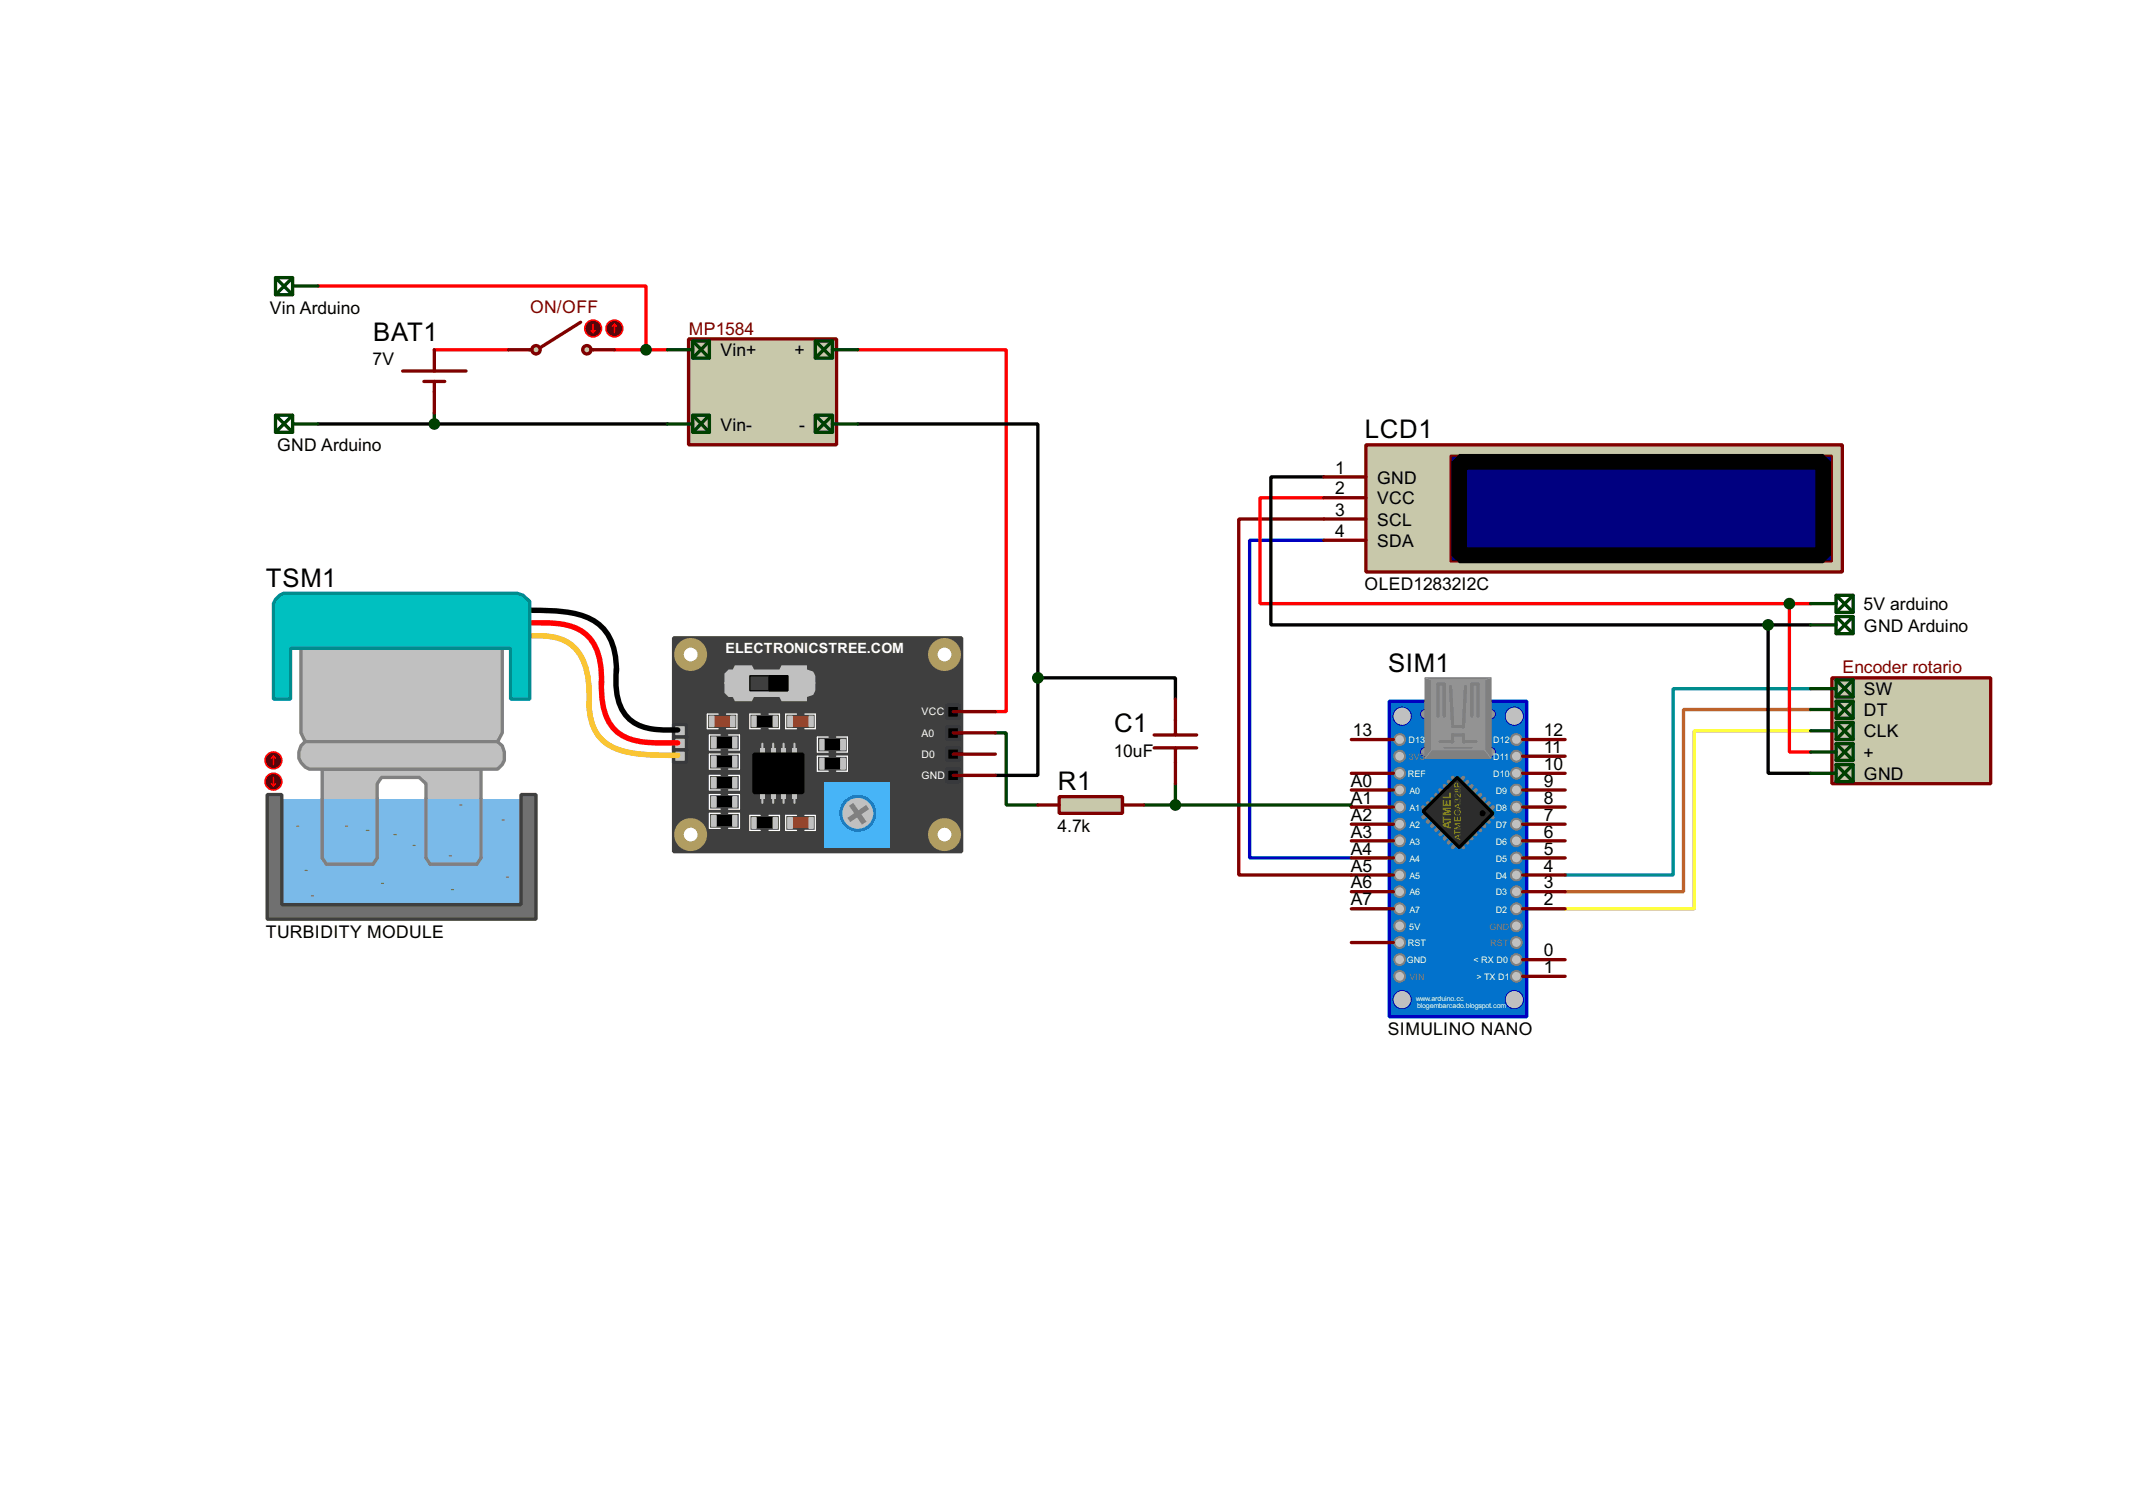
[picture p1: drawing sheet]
<svg xmlns="http://www.w3.org/2000/svg" width="256mm" height="180mm" viewBox="0 0 256 180" stroke-linecap="round" stroke-linejoin="round" font-family="sans-serif">
<path d="M158.8 62.3h-10.2v42.7h13.5" fill="none" stroke="#800000" stroke-width=".4"/>
<path d="M158.8 64.8h-8.9v38.1h12.2" fill="none" stroke="#0000c0" stroke-width=".4"/>
<path d="M217.2 82.6h-16.5v22.4h-12.9" fill="none" stroke="#008080" stroke-width=".4"/>
<path d="M217.2 85.1h-15.2v21.9h-14.2" fill="none" stroke="#c06000" stroke-width=".4"/>
<path d="M217.2 87.7h-13.9v21.3h-15.5" fill="none" stroke="#ff0" stroke-width=".4"/>
<path d="M38.2 34.3h39.3v7.7M52.1 42h8.9M73.7 42h6.4M102.9 42h17.8v43.4h-1.3M158.8 59.7h-7.6v12.7h63.5M214.7 72.4v17.8h2.5M214.7 72.4h2.5" fill="none" stroke="#f00" stroke-width=".4"/>
<path d="M38.2 50.9h41.9M102.9 50.9h21.6v30.4M158.8 57.2h-6.3v17.8h59.6M212.1 75v17.8h5.1M212.1 75h5.1M124.5 81.3v11.7h-5.1M124.5 81.3h16.5v2.6" fill="none" stroke="#000" stroke-width=".4"/>
<path d="M52.1 49.6v1.3M119.4 87.9h1.3v8.7h3.8M137.2 96.6h3.8M141 96.6h21.1v.2M141 94v2.6" fill="none" stroke="#004000" stroke-width=".4"/>
<path d="M80.8 76.5h34.6v25.7h-34.6z" fill="#3f3f3f" stroke="#3f3f3f" stroke-width=".4"/>
<path d="M91.5 89.2v.8M91.5 95.6v.7M92.8 89.2v.8M92.8 95.6v.7M94 89.2v.8M94 95.6v.7M95.3 89.2v.8M95.3 95.6v.7" fill="none" stroke="#c0c0c0" stroke-width=".25"/>
<path d="M95.1 89.7h.5v.8h-.5z" fill="#c0c0c0"/>
<path d="M98.9 93.8h7.8v7.9h-7.8z" fill="#47b4f7"/>
<circle cx="102.9" cy="97.6" r="2.05" fill="#c0c0c0"/>
<path d="M101.9 96.7l.5-.4 1.6 2.3-.6 .3z" fill-rule="evenodd" fill="#808080"/>
<circle cx="102.9" cy="97.6" r="2.05" fill="none" stroke="#2584d9" stroke-width=".4"/>
<g fill="#c0c0c0">
<path d="M93.8 89.7h.5v.8h-.5z"/>
<path d="M92.5 89.7h.5v.8h-.5z"/>
<path d="M91.2 89.7h.5v.8h-.5z"/>
<path d="M91.2 95.1h.5v.7h-.5z"/>
<path d="M92.5 95.1h.5v.7h-.5z"/>
<path d="M93.8 95.1h.5v.7h-.5z"/>
<path d="M95.1 95.1h.5v.7h-.5z"/>
</g>
<path d="M90.5 90.5h5.8v4.6h-5.8z" fill="#000" stroke="#000" stroke-width=".4"/>
<path d="M85.9 97.8h2v1.3h-2z" fill="#000"/>
<path d="M86.4 97.6h-1.3v1.8h1.3M87.4 97.6h1.3v1.8h-1.3" fill="none" stroke="#fff" stroke-width=".15"/>
<g fill="#c0c0c0" stroke="#c0c0c0" stroke-width=".15">
<path d="M85.4 97.8h.5v1.3h-.5z"/>
<path d="M87.9 97.8h.5v1.3h-.5z"/>
</g>
<path d="M101.7 98.1l2.2-1.5 .4 .5-2.3 1.5z" fill-rule="evenodd" fill="#808080"/>
<path d="M85.7 85.9h2v1.3h-2z" fill="#804000"/>
<g fill="none" stroke="#fff" stroke-width=".15">
<path d="M86.2 85.7h-1.3v1.7h1.3M86.4 88.2h-1.3v1.8h1.3M86.4 90.5h-1.3v1.8h1.3M86.4 93h-1.3v1.8h1.3M86.4 95.3h-1.3v1.8h1.3M87.2 85.7h1.2v1.7h-1.2M87.4 95.3h1.3v1.8h-1.3M87.4 88.2h1.3v1.8h-1.3M87.4 90.5h1.3v1.8h-1.3M87.4 93h1.3v1.8h-1.3M91.2 85.7h-1.2v1.7h1.2M91.2 97.8h-1.2v1.8h1.2"/>
<path d="M92.3 85.7h1.2v1.7h-1.2M92.3 97.8h1.2v1.8h-1.2M99.4 88.4h-1.3v1.8h1.3M99.4 90.7h-1.3v1.8h1.3M100.4 88.4h1.3v1.8h-1.3M100.4 90.7h1.3v1.8h-1.3"/>
</g>
<g fill="#c0c0c0" stroke="#c0c0c0" stroke-width=".15">
<path d="M85.1 85.9h.6v1.3h-.6z"/>
<path d="M87.7 85.9h.5v1.3h-.5z"/>
<path d="M85.4 95.6h.5v1.2h-.5z"/>
<path d="M87.9 95.6h.5v1.2h-.5z"/>
<path d="M85.4 93.3h.5v1.2h-.5z"/>
<path d="M87.9 93.3h.5v1.2h-.5z"/>
<path d="M85.4 90.7h.5v1.3h-.5z"/>
<path d="M87.9 90.7h.5v1.3h-.5z"/>
<path d="M85.4 88.4h.5v1.3h-.5z"/>
<path d="M87.9 88.4h.5v1.3h-.5z"/>
<path d="M98.4 88.7h.5v1.3h-.5z"/>
<path d="M100.9 88.7h.5v1.3h-.5z"/>
<path d="M98.4 91h.5v1.3h-.5z"/>
<path d="M100.9 91h.5v1.3h-.5z"/>
<path d="M90.2 98.1h.5v1.3h-.5z"/>
<path d="M92.8 98.1h.5v1.3h-.5z"/>
<path d="M90.2 85.9h.5v1.3h-.5z"/>
<path d="M92.8 85.9h.5v1.3h-.5z"/>
</g>
<path d="M85.9 95.6h2v1.2h-2zM85.9 93.3h2v1.2h-2zM85.9 90.7h2v1.3h-2zM85.9 88.4h2v1.3h-2zM90.7 98.1h2.1v1.3h-2.1zM90.7 85.9h2.1v1.3h-2.1zM98.9 88.7h2v1.3h-2zM98.9 91h2v1.3h-2z" fill="#000"/>
<path d="M95.1 85.9h2v1.3h-2z" fill="#804000"/>
<path d="M95.6 85.7h-1.3v1.7h1.3M96.6 85.7h1.2v1.7h-1.2" fill="none" stroke="#fff" stroke-width=".15"/>
<g fill="#c0c0c0" stroke="#c0c0c0" stroke-width=".15">
<path d="M94.5 85.9h.6v1.3h-.6z"/>
<path d="M97.1 85.9h.5v1.3h-.5z"/>
</g>
<path d="M95.1 98.1h2v1.3h-2z" fill="#804000"/>
<path d="M95.6 97.8h-1.3v1.8h1.3M96.6 97.8h1.2v1.8h-1.2" fill="none" stroke="#fff" stroke-width=".15"/>
<g fill="#c0c0c0" stroke="#c0c0c0" stroke-width=".15">
<path d="M94.5 98.1h.6v1.3h-.6z"/>
<path d="M97.1 98.1h.5v1.3h-.5z"/>
</g>
<circle cx="82.8" cy="78.5" r="1.4" fill="#fff" stroke="#b19d61" stroke-width="1.2"/>
<g fill="#c0c0c0">
<path d="M87.4 80.3h.5l.3-.5h2l.3 .5h3l.3-.5h3v.5l.8 .3 .2 .5v1h-10.9v-1.3z" fill-rule="evenodd"/>
<path d="M86.9 81.8h10.9v1.1l-.2 .5-.8 .2v.5h-3l-.3-.5h-3l-.3 .5h-2l-.3-.5h-.5l-.5-.5z" fill-rule="evenodd"/>
</g>
<path d="M90 81.1h4.5v1.8h-4.5z" fill="#3f3f3f" stroke="#000" stroke-width=".15"/>
<path d="M92.3 81.1h2.2v1.8h-2.2z" fill="#000" stroke="#000" stroke-width=".15"/>
<circle cx="82.8" cy="100.1" r="1.4" fill="#fff" stroke="#b19d61" stroke-width="1.2"/>
<path d="M63.8 73.2a17.6 17.6 0 0 1 6.7 .9 5.6 5.6 0 0 1 3.4 5l.1 1.5" fill="none" stroke="#000" stroke-width=".65"/>
<path d="M63.8 74.7h.9a9.5 9.5 0 0 1 5.1 1 5 5 0 0 1 2.1 3.3l.2 1.4 .1 1.7" fill="none" stroke="#f00" stroke-width=".65"/>
<path d="M63.8 76.3l.6-.1a6.4 6.4 0 0 1 4.2 1.2 5.9 5.9 0 0 1 1.9 3.8l.2 1.5v1.9" fill="none" stroke="#ffc514" stroke-width=".65"/>
<g fill="#c0c0c0" stroke="#808080" stroke-width=".4">
<path d="M38.7 92.3h19v10.6l-.5 .8h-5.6l-.5-.8v-8.9l-.8-.7h-4.5l-.5 .7v8.9l-.5 .8h-5.6l-.5-.8z" fill-rule="evenodd"/>
<path d="M36.1 77.8h24.2v10.1l-.6 1.1h-23.1l-.5-1.1z" fill-rule="evenodd"/>
</g>
<path d="M33.1 71.9l.5-.5 .5-.2h27.9l.8 .2 .8 .8v11.7h-2.3v-6.1h-26.4v6.1h-2.1v-11.5z" fill-rule="evenodd" fill="#00c0c0" stroke="#008c8c" stroke-width=".4"/>
<path d="M36.6 89h23.1l.6 .5 .2 .7v1l-.2 .5-.6 .6h-22.6a1.85 1.85 0 0 1-1.3-1.5 1.85 1.85 0 0 1 .8-1.8z" fill-rule="evenodd" fill="#c0c0c0" stroke="#808080" stroke-width=".4"/>
<path d="M33.8 95.8h28.7v12.7h-28.7z" fill="#7abae9"/>
<path d="M38.7 95.8v7.1l.5 .8h5.6l.5-.8v-7.1M51.1 95.8v7.1l.5 .8h5.6l.5-.8v-7.1" fill="none" stroke="#808080" stroke-width=".4"/>
<path d="M32.1 95.3h1.7v13.2h28.7v-13.2h1.8v15h-32.2z" fill-rule="evenodd" fill="#707070" stroke="#3f3f3f" stroke-width=".4"/>
<g fill="#c0c0c0" stroke="#373737" stroke-width=".4">
<path d="M80.8 86.9h1.6v1.5h-1.6z"/>
<path d="M80.8 88.4h1.6v1.6h-1.6z"/>
<path d="M80.8 90h1.6v1.5h-1.6z"/>
</g>
<path d="M74 80.2a8.2 8.2 0 0 0 .8 5.2 5.2 5.2 0 0 0 4.3 2.1l2.2 .1" fill="none" stroke="#000" stroke-width=".65"/>
<path d="M72.2 81.8a8.5 8.5 0 0 0 1 5.1 5.1 5.1 0 0 0 4.1 2.1l4 .1" fill="none" stroke="#f00" stroke-width=".65"/>
<path d="M70.7 84.5a5.8 5.8 0 0 0 2 4.6 8.6 8.6 0 0 0 4.8 1.4l3.8 .1" fill="none" stroke="#ffc514" stroke-width=".65"/>
<g fill="#fff" stroke="#b19d61" stroke-width="1.2">
<circle cx="113.3" cy="100.1" r="1.4"/>
<circle cx="113.3" cy="78.5" r="1.4"/>
</g>
<path d="M113.6 89.7h1.5v1.5h-1.5zM113.6 92.3h1.5v1.5h-1.5zM113.6 87.2h1.5v1.5h-1.5zM113.6 84.6h1.5v1.6h-1.5z" fill="#000" stroke="#373737" stroke-width=".4"/>
<g fill="none" stroke="#808040" stroke-width=".15">
<path d="M35.6 99.1h.3M41.5 99.1h.2M44 99.6h.3M55.2 96.6h.2M60.3 98.4h.2M36.6 104.4h.3M37.4 107.5h.2M45.8 106h.2M47.3 100.1h.3M49.6 101.4h.2M53.9 102.7h.3M54.2 106.7h.2"/>
<path d="M60.8 105.2h.2"/>
</g>
<path d="M114.4 90.5h5M114.4 93h5M114.4 87.9h5M114.4 85.4h5" fill="none" stroke="#800000" stroke-width=".4"/>
<circle cx="32.8" cy="91.2" r="1" fill="#400000" stroke="#f00" stroke-width=".2"/>
<path d="M32.8 90.7l-.2 .3M32.8 90.7l.3 .3M32.8 90.7v1" fill="none" stroke="#f00" stroke-width=".2"/>
<circle cx="32.8" cy="93.8" r="1" fill="#400000" stroke="#f00" stroke-width=".2"/>
<path d="M32.6 94l.2 .3M32.8 93.3v1M33.1 94l-.3 .3" fill="none" stroke="#f00" stroke-width=".2"/>
<path d="M166.7 84.1h16.5v37.9h-16.5z" fill-rule="evenodd" fill="#0272cc" stroke="#0000c0" stroke-width=".4"/>
<circle cx="168.2" cy="85.9" r="1.1" fill="#c0c0c0" stroke="#0000c0" stroke-width=".12"/>
<g fill="#939393" stroke="#0000c0" stroke-width=".12">
<circle cx="178.8" cy="85.7" r=".55"/>
<circle cx="170.9" cy="85.7" r=".55"/>
</g>
<circle cx="181.6" cy="85.9" r="1.1" fill="#c0c0c0" stroke="#0000c0" stroke-width=".12"/>
<g fill="#939393" stroke="#0000c0" stroke-width=".12">
<circle cx="178.8" cy="90.2" r=".55"/>
<circle cx="170.9" cy="90.2" r=".55"/>
</g>
<path d="M171 81.3h7.9v9.7h-7.9z" fill="#808080" stroke="#808080" stroke-width=".15"/>
<path d="M171.8 81.6h6.3v8.4h-6.3z" fill="#939393" stroke="#939393" stroke-width=".15"/>
<path d="M171 81.3l.8 .3M171.8 90l-.8 1M178.1 90l.8 1M178.9 81.3l-.8 .3" fill="none" stroke="#939393" stroke-width=".12"/>
<path d="M172.5 85.9v-3.8h.8v3.8M172.8 89h1.5v-.8h1.3v.8h1.5M174 82.4l.3 4.5M175.8 82.4l-.2 4.8h-1.3M176.6 85.9v-3.8h.7v3.8" fill="none" stroke="#808080" stroke-width=".4"/>
<path d="M173.3 89.7h3.3" fill="none" stroke="#808080" stroke-width=".2"/>
<g fill="#c0c0c0" stroke="#0000c0" stroke-width=".12">
<circle cx="181.6" cy="119.9" r="1.1"/>
<circle cx="168.2" cy="119.9" r="1.1"/>
</g>
<g fill="none" stroke="#808080" stroke-width=".45">
<path d="M170.7 96.8l.6 .5M171.3 97.6l-.6 .5M171.3 96.3l.5 .5M171.8 98.1l-.5 .5M171.8 95.8l.5 .5M172.3 98.6l-.5 .5M172.3 95.3l.5 .5M172.8 99.1l-.5 .5M172.8 94.8l.5 .5M173.3 99.6l-.5 .5M173.3 94.3l.5 .5M173.8 93.8l.5 .5"/>
<path d="M174.3 93.3l.5 .5M175.6 93.3l-.5 .5M176.1 93.8l-.5 .5M176.6 94.3l-.5 .5M176.6 99.6l.5 .5M177.1 94.8l-.5 .5M177.1 99.1l.5 .5M177.6 95.3l-.5 .5M177.6 98.6l.5 .5M178.1 95.8l-.5 .5M178.1 98.1l.5 .5M178.6 96.3l-.5 .5"/>
<path d="M178.6 97.6l.5 .5M179.1 96.8l-.5 .5M173.8 100.1l-.5 .5M174.3 100.6l-.5 .5M174.8 101.1l-.5 .6M175.1 101.1l.5 .6M175.6 100.6l.5 .5M176.1 100.1l.5 .5"/>
</g>
<path d="M170.7 97.3l4.1-4 4.3 4.3-4 4.1z" fill-rule="evenodd" fill="#2c2c2c" stroke="#000" stroke-width=".4"/>
<circle cx="177.8" cy="97.6" r=".3" fill="#000" stroke="#000" stroke-width=".12"/>
<g fill="#c0c0c0" stroke="#808080" stroke-width=".25">
<circle cx="181.9" cy="90.7" r=".65"/>
<circle cx="181.9" cy="88.7" r=".65"/>
<circle cx="181.9" cy="92.8" r=".65"/>
<circle cx="181.9" cy="94.8" r=".65"/>
<circle cx="181.9" cy="98.9" r=".65"/>
<circle cx="181.9" cy="96.8" r=".65"/>
<circle cx="181.9" cy="100.9" r=".65"/>
<circle cx="181.9" cy="102.9" r=".65"/>
<circle cx="181.9" cy="107" r=".65"/>
<circle cx="181.9" cy="105" r=".65"/>
<circle cx="181.9" cy="109" r=".65"/>
<circle cx="181.9" cy="111.1" r=".65"/>
<circle cx="181.9" cy="115.1" r=".65"/>
<circle cx="181.9" cy="113.1" r=".65"/>
<circle cx="181.9" cy="117.1" r=".65"/>
<circle cx="167.9" cy="90.7" r=".65"/>
<circle cx="167.9" cy="88.7" r=".65"/>
<circle cx="167.9" cy="92.8" r=".65"/>
<circle cx="167.9" cy="94.8" r=".65"/>
<circle cx="167.9" cy="98.9" r=".65"/>
<circle cx="167.9" cy="96.8" r=".65"/>
<circle cx="167.9" cy="100.9" r=".65"/>
<circle cx="167.9" cy="102.9" r=".65"/>
<circle cx="167.9" cy="107" r=".65"/>
<circle cx="167.9" cy="105" r=".65"/>
<circle cx="167.9" cy="109" r=".65"/>
<circle cx="167.9" cy="111.1" r=".65"/>
<circle cx="167.9" cy="115.1" r=".65"/>
<circle cx="167.9" cy="113.1" r=".65"/>
<circle cx="167.9" cy="117.1" r=".65"/>
</g>
<g fill="none" stroke="#800000" stroke-width=".4">
<path d="M162.1 98.9h5.1M162.1 96.8h5.1M162.1 94.8h5.1M162.1 92.8h5.1M162.1 88.7h5.1M182.7 98.9h5.1M182.7 96.8h5.1M182.7 94.8h5.1M182.7 92.8h5.1M182.7 90.7h5.1M182.7 88.7h5.1M162.1 109h5.1"/>
<path d="M162.1 107h5.1M162.1 105h5.1M162.1 102.9h5.1M162.1 100.9h5.1M162.1 113.1h5.1M182.7 115.1h5.1M182.7 117.1h5.1M182.7 109h5.1M182.7 107h5.1M182.7 105h5.1M182.7 102.9h5.1M182.7 100.9h5.1"/>
</g>
<path d="M174 54.7h45.8v12.7h-45.8z" fill="#fff" stroke="#800000" stroke-width=".25"/>
<path d="M163.9 53.4h57.1v15.2h-57.1z" fill="#c8c8aa" stroke="#800000" stroke-width=".4"/>
<path d="M174 54.7h45.8v12.7h-45.8z" fill="#000080" stroke="#800000" stroke-width=".25"/>
<path d="M175.1 55.4h43.6v11.2h-43.6z" fill="none" stroke="#000" stroke-width="1.9"/>
<path d="M48.3 44.5h7.6M50.9 45.8h2.5M52.1 42v2.5M52.1 45.8v3.8M158.8 57.2h5.1M158.8 59.7h5.1M158.8 62.3h5.1M158.8 64.8h5.1" fill="none" stroke="#800000" stroke-width=".4"/>
<path d="M127.1 95.6h7.6v2h-7.6z" fill="#c8c8aa" stroke="#800000" stroke-width=".4"/>
<path d="M124.5 96.6h2.6M134.7 96.6h2.5M138.5 89.7h5.1M138.5 88.2h5.1M141 83.9v4.3M141 89.7v4.3" fill="none" stroke="#800000" stroke-width=".4"/>
<path d="M219.8 81.3h19v12.7h-19z" fill="#c8c8aa" stroke="#800000" stroke-width=".4"/>
<g fill="none" stroke="#004000" stroke-width=".4">
<path d="M217.2 72.4h3.1M217.2 75h3.1M220.3 71.4h2v2.1h-2zM220.3 74h2v2h-2zM220.3 71.4l2 2.1M220.3 74l2 2M222.3 71.4l-2 2.1M222.3 74l-2 2M217.2 82.6h3.1M217.2 85.1h3.1M217.2 87.7h3.1M217.2 90.2h3.1"/>
<path d="M217.2 92.8h3.1M220.3 81.6h2v2h-2zM220.3 84.1h2v2.1h-2zM220.3 86.7h2v2h-2zM220.3 89.2h2v2h-2zM220.3 91.7h2v2.1h-2zM220.3 81.6l2 2M220.3 84.1l2 2.1M220.3 86.7l2 2M220.3 89.2l2 2M220.3 91.7l2 2.1M222.3 81.6l-2 2"/>
<path d="M222.3 84.1l-2 2.1M222.3 86.7l-2 2M222.3 89.2l-2 2M222.3 91.7l-2 2.1"/>
</g>
<g fill="#004000" stroke="#004000" stroke-width=".4">
<circle cx="214.6" cy="72.4" r=".5"/>
<circle cx="212.1" cy="75" r=".5"/>
</g>
<path d="M82.6 40.7h17.8v12.7h-17.8z" fill="#c8c8aa" stroke="#800000" stroke-width=".4"/>
<g fill="none" stroke="#004000" stroke-width=".4">
<path d="M80.1 42h3M80.1 50.9h3M83.1 40.9h2v2.1h-2zM83.1 49.8h2v2.1h-2zM83.1 40.9l2 2.1M83.1 49.8l2 2.1M85.1 40.9l-2 2.1M85.1 49.8l-2 2.1M97.8 40.9h2.1v2.1h-2.1zM97.8 49.8h2.1v2.1h-2.1zM97.8 40.9l2.1 2.1M97.8 49.8l2.1 2.1"/>
<path d="M99.9 42h3M99.9 40.9l-2.1 2.1M99.9 50.9h3M99.9 49.8l-2.1 2.1"/>
</g>
<g fill="#c8c8aa" stroke="#800000" stroke-width=".4">
<circle cx="70.4" cy="42" r=".5"/>
<circle cx="64.3" cy="42" r=".5"/>
</g>
<path d="M69.7 38.7l-4.9 3M61 42h2.8M70.9 42h2.8" fill="none" stroke="#800000" stroke-width=".4"/>
<circle cx="71.1" cy="39.4" r="1" fill="#400000" stroke="#f00" stroke-width=".2"/>
<path d="M70.9 39.7l.3 .2M71.2 38.9v1M71.4 39.7l-.2 .2" fill="none" stroke="#f00" stroke-width=".2"/>
<circle cx="73.7" cy="39.4" r="1" fill="#400000" stroke="#f00" stroke-width=".2"/>
<path d="M73.7 38.9l-.2 .3M73.7 38.9l.3 .3M73.7 38.9v1" fill="none" stroke="#f00" stroke-width=".2"/>
<path d="M33.1 33.3h2v2.1h-2zM33.1 33.3l2 2.1M35.1 34.3h3.1M35.1 33.3l-2 2.1M33.1 49.8h2v2.1h-2zM33.1 49.8l2 2.1M35.1 50.9h3.1M35.1 49.8l-2 2.1" fill="none" stroke="#004000" stroke-width=".4"/>
<g fill="#004000" stroke="#004000" stroke-width=".4">
<circle cx="77.5" cy="42" r=".5"/>
<circle cx="52.1" cy="50.9" r=".5"/>
<circle cx="141" cy="96.6" r=".5"/>
<circle cx="124.5" cy="81.3" r=".5"/>
</g>
<g font-size="3.5">
<text x="44.8" y="40.9">BAT1</text>
<text x="163.7" y="52.6">LCD1</text>
<text x="31.9" y="70.4">TSM1</text>
<text x="166.5" y="80.7">SIM1</text>
<text x="133.7" y="87.8">C1</text>
<text x="126.9" y="94.8">R1</text>
</g>
<g font-size="2.4">
<text x="32.4" y="37.7">Vin Arduino</text>
<text x="44.7" y="43.7">7V</text>
<text x="86.4" y="42.7">Vin+</text>
<text x="95.3" y="42.7">+</text>
<text x="86.4" y="51.7">Vin-</text>
<text x="95.9" y="51.7">-</text>
<text x="33.2" y="54.2">GND Arduino</text>
<text x="160.2" y="56.8">1</text>
<text x="160.2" y="59.3">2</text>
<text x="165.2" y="58">GND</text>
<text x="160.2" y="61.9">3</text>
<text x="160.2" y="64.4">4</text>
<text x="165.2" y="60.5">VCC</text>
<text x="165.2" y="63.1">SCL</text>
<text x="165.2" y="65.6">SDA</text>
<text x="163.7" y="70.8">OLED12832I2C</text>
<text x="223.6" y="73.2">5V arduino</text>
<text x="223.6" y="75.8">GND Arduino</text>
<text x="223.6" y="83.4">SW</text>
<text x="162.3" y="88.3">13</text>
<text x="185.2" y="88.3">12</text>
<text x="223.6" y="85.9">DT</text>
<text x="223.6" y="88.5">CLK</text>
<text x="133.6" y="90.8">10uF</text>
<text x="162" y="94.4">A0</text>
<text x="185.2" y="94.4">9</text>
<text x="185.2" y="92.4">10</text>
<text x="185.2" y="90.3">11</text>
<text x="223.6" y="91">+</text>
<text x="223.6" y="93.6">GND</text>
<text x="126.9" y="99.8">4.7k</text>
<text x="162" y="100.5">A3</text>
<text x="162" y="98.5">A2</text>
<text x="162" y="96.4">A1</text>
<text x="185.2" y="100.5">6</text>
<text x="185.2" y="98.5">7</text>
<text x="185.2" y="96.4">8</text>
<text x="162" y="104.6">A5</text>
<text x="162" y="102.5">A4</text>
<text x="162" y="106.6">A6</text>
<text x="185.2" y="106.6">3</text>
<text x="185.2" y="104.6">4</text>
<text x="185.2" y="102.5">5</text>
<text x="31.9" y="112.5">TURBIDITY MODULE</text>
<text x="162" y="108.6">A7</text>
<text x="185.2" y="108.6">2</text>
<text x="185.2" y="114.7">0</text>
<text x="185.2" y="116.7">1</text>
<text x="166.5" y="124.2">SIMULINO NANO</text>
</g>
<g font-size="2.4" fill="#800000">
<text x="63.6" y="37.6">ON/OFF</text>
<text x="82.6" y="40.2">MP1584</text>
<text x="221" y="80.8">Encoder rotario</text>
</g>
<text font-size="1.9" fill="#fff" x="87" y="78.3">ELECTRONICSTREE.COM</text>
<text font-size="1.5" fill="#808000" x="174.1" y="99.5" transform="rotate(-90 174.1 99.5)">ATMEL</text>
<g font-size="1.4" fill="#fff">
<text x="110.5" y="85.8">VCC</text>
<text x="110.5" y="88.4">A0</text>
<text x="110.5" y="90.9">D0</text>
<text x="110.5" y="93.5">GND</text>
</g>
<g font-size="1.2" fill="#fff">
<text x="169" y="89.2">D13</text>
<text x="179.1" y="89.2">D12</text>
<text x="168.9" y="93.2">REF</text>
<text x="169.1" y="95.2">A0</text>
<text x="179.1" y="91.2">D11</text>
<text x="179.1" y="93.2">D10</text>
<text x="179.4" y="95.2">D9</text>
<text x="169.1" y="101.3">A3</text>
<text x="169.1" y="99.3">A2</text>
<text x="169.1" y="97.3">A1</text>
<text x="179.4" y="97.3">D8</text>
<text x="179.4" y="99.3">D7</text>
<text x="179.4" y="101.3">D6</text>
<text x="169.1" y="107.4">A6</text>
<text x="169.1" y="105.4">A5</text>
<text x="169.1" y="103.4">A4</text>
<text x="179.4" y="103.4">D5</text>
<text x="179.4" y="105.4">D4</text>
<text x="179.4" y="107.4">D3</text>
<text x="168.9" y="113.5">RST</text>
<text x="169.1" y="111.5">5V</text>
<text x="169.1" y="109.5">A7</text>
<text x="179.4" y="109.5">D2</text>
<text x="168.8" y="115.6">GND</text>
<text x="176.8" y="115.6">&lt; RX D0</text>
<text x="177.1" y="117.6">&gt; TX D1</text>
</g>
<g font-size="1.2" fill="#808080">
<text x="169" y="91.2">3V3</text>
<text x="178.7" y="111.5">GND</text>
<text x="178.8" y="113.5">RST</text>
<text x="169.1" y="117.6">VIN</text>
</g>
<text font-size="1.2" fill="#808000" x="175.3" y="100.8" transform="rotate(-90 175.3 100.8)">ATMEGA328P</text>
<g font-size="1" fill="#fff">
<text x="169.9" y="120.1">www.arduino.cc</text>
<text x="170" y="120.9">blogembarcado.blogspot.com</text>
</g>
</svg>
